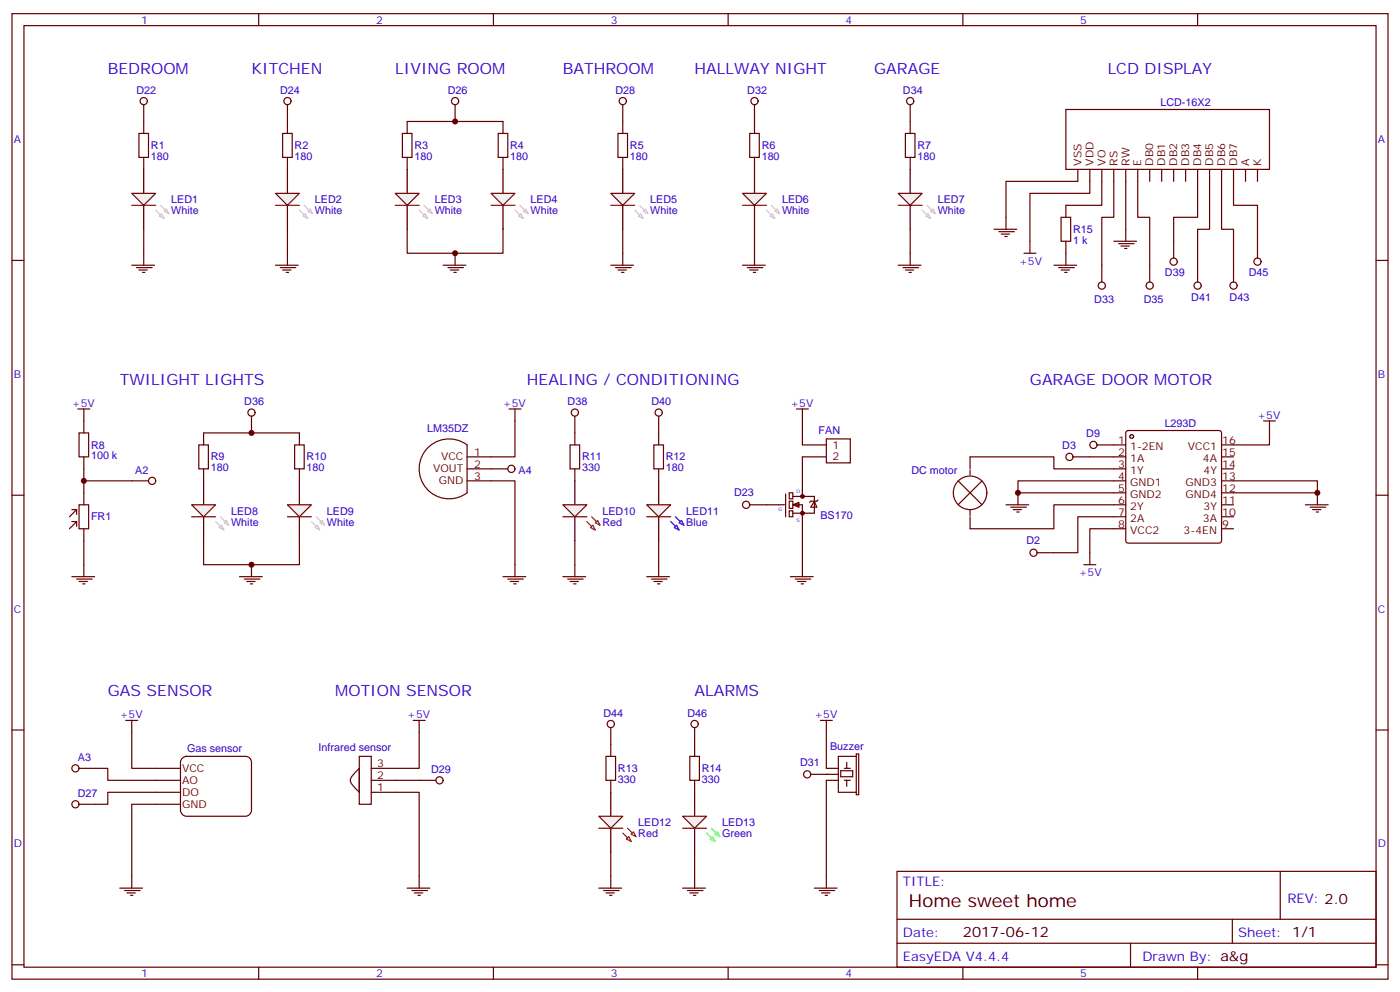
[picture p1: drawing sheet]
<svg xmlns="http://www.w3.org/2000/svg" width="412mm" height="292mm" viewBox="0 0 412 292" stroke-linecap="round" stroke-linejoin="round" font-family="sans-serif">
<g fill="none" stroke="#600" stroke-width=".35">
<path d="M3.5 4h405.4v284.4h-405.4zM7.1 7.5h398.2v277.3h-398.2zM76.2 4v3.5M145.3 4v3.5M214.5 4v3.5M283.6 4v3.5M352.8 4v3.5M40.9 39.3h2.8v7.1h-2.8zM42.3 35.8v3.5M83.3 39.3h2.8v7.1h-2.8zM84.7 35.8v3.5M118.5 39.3h2.9v7.1h-2.9z"/>
<path d="M119.9 35.8v3.5M146.8 39.3h2.8v7.1h-2.8zM148.2 35.8v3.5M182 39.3h2.9v7.1h-2.9zM183.4 35.8v3.5M220.8 39.3h2.9v7.1h-2.9zM222.2 35.8v3.5M266.7 39.3h2.8v7.1h-2.8zM268.1 35.8v3.5M42.3 46.4v3.5M84.7 46.4v3.5M119.9 46.4v3.5"/>
<path d="M148.2 46.4v3.5M183.4 46.4v3.5M222.2 46.4v3.5M268.1 46.4v3.5M3.5 76.7h3.6M38.8 78.1h6.7M40.2 78.8h4.6M40.9 79.5h2.5M42.3 67.5v10.6M81.1 78.1h6.7M82.5 78.8h4.6M83.3 79.5h2.4"/>
<path d="M84.7 67.5v10.6M119.9 67.5v7.1h28.3v-7.1M130.5 78.1h6.7M131.9 78.8h4.6M132.6 79.5h2.5M134.1 74.6v3.5M179.9 78.1h6.7M181.3 78.8h4.6M182 79.5h2.5M183.4 67.5v10.6M218.7 78.1h6.7M220.1 78.8h4.6"/>
<path d="M220.8 79.5h2.5M222.2 67.5v10.6M264.6 78.1h6.7M266 78.8h4.6M266.7 79.5h2.5M268.1 67.5v10.6M405.3 76.7h3.6M42 80.2h.7M84.3 80.2h.7M133.7 80.2h.7M183.1 80.2h.7M221.9 80.2h.7"/>
<path d="M267.8 80.2h.7M22.9 120.4h3.6M23.3 127.5h2.8v7h-2.8zM24.7 120.4v7.1M24.7 134.5v14.2M58.6 131h2.8v7.1h-2.8zM60 127.5v3.5M60 138.1v3.5M86.8 131h2.8v7.1h-2.8zM88.2 127.5v3.5M88.2 138.1v3.5M167.9 131h2.8v7.1h-2.8z"/>
<path d="M169.3 127.5v3.5M169.3 138.1v3.5M192.6 131h2.8v7.1h-2.8zM194 127.5v3.5M194 138.1v3.5M234.6 120.4h3.5M236.4 120.4v10.6M3.5 145.8h3.6M21.2 150.1h1.4v1.4M21.2 153.6h1.4v1.4M22.6 150.1l-2.1 2.1M22.6 153.6l-2.1 2.1"/>
<path d="M23.3 148.7h2.8v7h-2.8zM24.7 155.7v14.1M60 159.2v7.1h28.2v-7.1M169.3 159.2v10.6M194 159.2v10.6M236.4 155.7v14.1M405.3 145.8h3.6M21.2 169.8h6.7M22.6 170.5h4.6M23.3 171.2h2.5M24.3 171.9h.7M70.6 169.8h6.7"/>
<path d="M72 170.5h4.6M72.7 171.2h2.4M73.7 171.9h.7M74.1 166.3v3.5M148.2 169.8h6.7M149.6 170.5h4.6M150.3 171.2h2.5M151.3 171.9h.7M151.7 166.3v3.5M165.8 169.8h6.7M167.2 170.5h4.6M167.9 171.2h2.5"/>
<path d="M169 171.9h.7M190.5 169.8h6.7M191.9 170.5h4.6M192.6 171.2h2.5M193.7 171.9h.7M232.8 169.8h6.7M234.2 170.5h4.6M234.9 171.2h2.5M236 171.9h.7M3.5 215h3.6M405.3 215h3.6M264.2 256.6h141.1v28.2h-141.1z"/>
<path d="M377.1 256.6v14.1M264.2 270.7h141.1M264.2 277.8h141.1M333 277.8v7M363 270.7v7.1M3.5 284.1h3.6M76.2 284.8v3.6M145.3 284.8v3.6M214.5 284.8v3.6M283.6 284.8v3.6M352.8 284.8v3.6M405.3 284.1h3.6"/>
</g>
<path d="M243.4 129.3h7.1v7h-7.1z" fill="#fff" stroke="#600" stroke-width=".35"/>
<path d="M236.4 131h7M236.4 134.5h7" fill="none" stroke="#600" stroke-width=".35"/>
<g fill="none" stroke="#600" stroke-width=".71">
<circle cx="236.4" cy="151.1" r=".35"/>
<circle cx="236.4" cy="146.2" r=".35"/>
</g>
<g fill="#fff" stroke="#600" stroke-width=".35">
<path d="M232.5 150.4h1v1.8h-1z"/>
<path d="M232.5 145.1h1v1.8h-1z"/>
<path d="M232.5 147.6h1v2.1h-1z"/>
</g>
<g fill="none" stroke="#600" stroke-width=".35">
<path d="M42.3 30.8v5M84.7 30.8v5M134.1 30.8v5M183.4 30.8v5M222.2 30.8v5M268.1 30.8v5M314 32.2h59.9v17.7h-59.9zM317.5 49.9v3.5h-21.2v14.1M321 49.9v7h-17.6v17.7M324.6 49.9v10.6h-10.6v3.5M328.1 49.9v14.1h-3.5v19M331.6 49.9v21.1"/>
<path d="M335.1 49.9v14.1h3.6v19M338.7 49.9v3.5M342.2 49.9v3.5M345.7 49.9v3.5M349.2 49.9v3.5M352.8 49.9v14.1h-7.1v12M356.3 49.9v17.6h-3.5v15.5M359.8 49.9v17.6h3.6v15.5M363.4 49.9v10.6h7v15.5M366.9 49.9v3.5M370.4 49.9v3.5M292.8 67.5h6.7"/>
<path d="M294.2 68.2h4.6M294.9 68.9h2.5M296 69.6h.7M301.6 74.6h3.6M310.4 78.1h6.7M311.9 78.8h4.5M312.6 64h2.8v7h-2.8zM312.6 79.5h2.4M314 71v7.1M328.1 71h6.7M329.5 71.8h4.6M330.2 72.5h2.5"/>
<path d="M331.3 73.2h.7M313.6 80.2h.7M74.1 122.6v4.9M144.6 138.1h5M149.9 120.4h3.6M151.7 120.4v14.1h-7.1M169.3 122.6v4.9M194 122.6v4.9M236.4 134.5v11.7M24.7 141.6h19M144.6 141.6h7.1v24.7M220.8 148.7h10.3"/>
<path d="M231.4 145.5v6.7M233.5 146.2h6.4v4.9h-6.4M233.5 148.7l1.8-.7v1.4zM234.9 148.7h1.5v7M235.3 148.3l-1.4 .4 1.4 .3M239.9 147.6l.7 1.8h-1.8zM240.9 147.2l-.3 .4h-1.8l-.3 .4M37 212.2h3.6M38.8 212.2v14.1h14.1M121.7 212.2h3.5M123.5 212.2v14.1h-14.1M179.9 214.3v8.4"/>
<path d="M204.6 214.3v8.4M241.7 212.2h3.5M243.4 212.2v14.1M23.3 226.3h8.4v3.5h21.2M52.9 236.9h-14.1v24.6M52.9 233.3h-21.2v3.6h-8.4M53.7 223.3l1.2-.6h17.4a1.76 1.76 0 0 1 1.8 1.8v14.1a1.89 1.89 0 0 1-1.8 1.8h-17.4a1.89 1.89 0 0 1-1.7-1.8v-14.1zM105.8 222.7h3.6v14.2h-3.6zM105.8 226.3v7l-.9-.9a3.5 3.5 0 0 1-1.6-3.1l.8-1.3zM109.4 233.3h14.1v28.2M109.4 229.8h19M178.5 222.7h2.8v7.1h-2.8z"/>
<path d="M179.9 229.8v3.5M203.2 222.7h2.8v7.1h-2.8zM204.6 229.8v3.5M238.8 228h5M243.4 229.8v31.7M179.9 251v10.5M204.6 251v10.5M35.3 261.5h6.7M36.7 262.3h4.6M37.4 263h2.5M38.5 263.7h.7M119.9 261.5h6.7"/>
<path d="M121.4 262.3h4.5M122.1 263h2.4M123.1 263.7h.7M176.4 261.5h6.7M177.8 262.3h4.6M178.5 263h2.5M179.6 263.7h.7M201.1 261.5h6.7M202.5 262.3h4.6M203.2 263h2.5M204.3 263.7h.7M239.9 261.5h6.7"/>
<path d="M241.3 262.3h4.6M242 263h2.5M243.1 263.7h.7"/>
<circle cx="42.3" cy="29.8" r="1.06"/>
<circle cx="84.7" cy="29.8" r="1.06"/>
<circle cx="134.1" cy="29.8" r="1.06"/>
<circle cx="183.4" cy="29.8" r="1.06"/>
<circle cx="222.2" cy="29.8" r="1.06"/>
<circle cx="268.1" cy="29.8" r="1.06"/>
<circle cx="345.7" cy="77" r="1.06"/>
<circle cx="370.4" cy="77" r="1.06"/>
<circle cx="324.6" cy="84.1" r="1.06"/>
<circle cx="338.7" cy="84.1" r="1.06"/>
<circle cx="352.8" cy="84.1" r="1.06"/>
<circle cx="363.4" cy="84.1" r="1.06"/>
<circle cx="74.1" cy="121.5" r="1.06"/>
<circle cx="150.6" cy="138.1" r="1.06"/>
<circle cx="169.3" cy="121.5" r="1.06"/>
<circle cx="194" cy="121.5" r="1.06"/>
<circle cx="44.8" cy="141.6" r="1.06"/>
<circle cx="219.8" cy="148.7" r="1.06"/>
<circle cx="179.9" cy="213.2" r="1.06"/>
<circle cx="204.6" cy="213.2" r="1.06"/>
<circle cx="22.2" cy="236.9" r="1.06"/>
<circle cx="22.2" cy="226.3" r="1.06"/>
<circle cx="129.5" cy="229.8" r="1.06"/>
<circle cx="237.8" cy="228" r="1.06"/>
</g>
<circle cx="333.4" cy="128.6" r=".53" fill="#fff" stroke="#600" stroke-width=".35"/>
<path d="M331.8 127l.5-.2h26.8l.5 .2 .2 .5v31.7l-.2 .5-.5 .2h-26.8l-.5-.2-.2-.5v-31.7z" fill="none" stroke="#600" stroke-width=".35"/>
<circle cx="333.4" cy="128.6" r=".53" fill="#fff" stroke="#600" stroke-width=".35"/>
<g fill="none" stroke="#600" stroke-width=".35">
<path d="M126 131.9a8.8 8.8 0 0 1 11.6-.9v14.1a8.8 8.8 0 0 1-12-1.2 8.8 8.8 0 0 1 .4-12zM137.6 134.5h7M137.6 138.1h7M285.8 138.1v-3.6h24.6v3.6h21.2M285.8 138.4v1.4M316.1 134.5h15.5M323.1 131h8.5M359.8 134.5h3.6M359.8 138.1h3.6M372.2 124h3.5M373.9 124v7h-14.1M137.6 141.6h7"/>
<path d="M282.2 141.6l7.1 7.1M285.8 150.1v1.7M289.3 141.6l-7.1 7.1M296.3 148.7h6.7M297.7 149.4h4.6M298.4 150.1h2.5M299.5 150.8h.7M299.9 145.1v3.6M331.6 141.6h-31.7v3.5h31.7M331.6 148.7h-21.2v7h-24.6v-3.5M331.6 155.7h-10.6v10.6M331.6 152.2h-14.1v10.6h-12"/>
<path d="M359.8 141.6h28.3v3.5h-28.3M359.8 148.7h3.6M359.8 152.2h3.6M359.8 155.7h3.6M384.5 148.7h6.7M385.9 149.4h4.6M386.6 150.1h2.5M387.7 150.8h.7M388.1 145.1v3.6M319.3 166.3h3.5M243.4 226.3h3.5M243.4 229.8h3.5"/>
<path d="M243.4 228h3.5M247.6 227h3.6v1.7h-3.6zM248.7 226.3h1.8M248.7 229.8h1.8M249.4 224.5v1.8M249.4 229.8v1.8M252.2 222.7h-5.3v10.6h5.3M252.2 222h.7v12h-.7z"/>
<circle cx="315" cy="134.5" r="1.06"/>
<circle cx="322.1" cy="131" r="1.06"/>
<circle cx="285.7" cy="145.1" r="4.9"/>
<circle cx="304.4" cy="162.8" r="1.06"/>
</g>
<path d="M169.3 141.6v7.1M169.3 152.2v7" fill="none" stroke="#000" stroke-width=".35"/>
<path d="M165.8 148.7h7.1l-3.6 3.5z" fill="#f0f0f0" stroke="#870000" stroke-width=".35"/>
<path d="M172.9 153.6l2.4 2.5M174.3 152.2l2.4 2.5" fill="none" stroke="#f00" stroke-width=".35"/>
<g fill="#f0f0f0" stroke="#f00" stroke-width=".35">
<path d="M173.9 155.4l.7-.7 .7 1.4z"/>
<path d="M175.3 154l.7-.8 .7 1.5z"/>
</g>
<path d="M165.8 152.2h7.1" fill="none" stroke="#870000" stroke-width=".35"/>
<path d="M179.9 233.3v7.1M179.9 243.9v7.1" fill="none" stroke="#000" stroke-width=".35"/>
<path d="M176.4 240.4h7l-3.5 3.5z" fill="#f0f0f0" stroke="#870000" stroke-width=".35"/>
<path d="M183.4 245.3l2.5 2.5M184.9 243.9l2.4 2.5" fill="none" stroke="#f00" stroke-width=".35"/>
<g fill="#f0f0f0" stroke="#f00" stroke-width=".35">
<path d="M184.5 247.1l.7-.7 .7 1.4z"/>
<path d="M185.9 245.7l.7-.7 .7 1.4z"/>
</g>
<path d="M176.4 243.9h7" fill="none" stroke="#870000" stroke-width=".35"/>
<path d="M194 141.6v7.1M194 152.2v7" fill="none" stroke="#000" stroke-width=".35"/>
<path d="M190.5 148.7h7.1l-3.6 3.5z" fill="#f0f0f0" stroke="#870000" stroke-width=".35"/>
<path d="M197.6 153.6l2.4 2.5M199 152.2l2.4 2.5" fill="none" stroke="#00f" stroke-width=".35"/>
<g fill="#f0f0f0" stroke="#00f" stroke-width=".35">
<path d="M198.6 155.4l.7-.7 .7 1.4z"/>
<path d="M200 154l.7-.8 .7 1.5z"/>
</g>
<path d="M190.5 152.2h7.1" fill="none" stroke="#870000" stroke-width=".35"/>
<path d="M204.6 233.3v7.1M204.6 243.9v7.1" fill="none" stroke="#000" stroke-width=".35"/>
<path d="M201.1 240.4h7l-3.5 3.5z" fill="#f0f0f0" stroke="#870000" stroke-width=".35"/>
<path d="M208.1 245.3l2.5 2.5M209.5 243.9l2.5 2.5" fill="none" stroke="#0f0" stroke-width=".35"/>
<g fill="#f0f0f0" stroke="#0f0" stroke-width=".35">
<path d="M209.2 247.1l.7-.7 .7 1.4z"/>
<path d="M210.6 245.7l.7-.7 .7 1.4z"/>
</g>
<path d="M201.1 243.9h7" fill="none" stroke="#870000" stroke-width=".35"/>
<path d="M88.2 141.6v7.1M88.2 152.2v7" fill="none" stroke="#000" stroke-width=".35"/>
<path d="M84.7 148.7h7l-3.5 3.5z" fill="#f0f0f0" stroke="#870000" stroke-width=".35"/>
<path d="M91.7 153.6l2.5 2.5M93.1 152.2l2.5 2.5" fill="none" stroke="#ccc" stroke-width=".35"/>
<g fill="#f0f0f0" stroke="#ccc" stroke-width=".35">
<path d="M92.8 155.4l.7-.7 .7 1.4z"/>
<path d="M94.2 154l.7-.8 .7 1.5z"/>
</g>
<path d="M84.7 152.2h7" fill="none" stroke="#870000" stroke-width=".35"/>
<path d="M60 141.6v7.1M60 152.2v7" fill="none" stroke="#000" stroke-width=".35"/>
<path d="M56.4 148.7h7.1l-3.5 3.5z" fill="#f0f0f0" stroke="#870000" stroke-width=".35"/>
<path d="M63.5 153.6l2.5 2.5M64.9 152.2l2.5 2.5" fill="none" stroke="#ccc" stroke-width=".35"/>
<g fill="#f0f0f0" stroke="#ccc" stroke-width=".35">
<path d="M64.6 155.4l.7-.7 .7 1.4z"/>
<path d="M66 154l.7-.8 .7 1.5z"/>
</g>
<path d="M56.4 152.2h7.1" fill="none" stroke="#870000" stroke-width=".35"/>
<path d="M42.3 49.9v7M42.3 60.5v7" fill="none" stroke="#000" stroke-width=".35"/>
<path d="M38.8 56.9h7.1l-3.6 3.6z" fill="#f0f0f0" stroke="#870000" stroke-width=".35"/>
<path d="M45.9 61.9l2.4 2.4M47.3 60.5l2.4 2.4" fill="none" stroke="#ccc" stroke-width=".35"/>
<g fill="#f0f0f0" stroke="#ccc" stroke-width=".35">
<path d="M46.9 63.6l.7-.7 .7 1.4z"/>
<path d="M49 61.5l.7 1.4-1.4-.7z"/>
</g>
<path d="M38.8 60.5h7.1" fill="none" stroke="#870000" stroke-width=".35"/>
<path d="M84.7 49.9v7M84.7 60.5v7" fill="none" stroke="#000" stroke-width=".35"/>
<path d="M81.1 56.9h7.1l-3.5 3.6z" fill="#f0f0f0" stroke="#870000" stroke-width=".35"/>
<path d="M88.2 61.9l2.5 2.4M89.6 60.5l2.5 2.4" fill="none" stroke="#ccc" stroke-width=".35"/>
<g fill="#f0f0f0" stroke="#ccc" stroke-width=".35">
<path d="M89.3 63.6l.7-.7 .7 1.4z"/>
<path d="M90.7 62.2l.7-.7 .7 1.4z"/>
</g>
<path d="M81.1 60.5h7.1" fill="none" stroke="#870000" stroke-width=".35"/>
<path d="M119.9 49.9v7M119.9 60.5v7" fill="none" stroke="#000" stroke-width=".35"/>
<path d="M116.4 56.9h7.1l-3.6 3.6z" fill="#f0f0f0" stroke="#870000" stroke-width=".35"/>
<path d="M123.5 61.9l2.4 2.4M124.9 60.5l2.5 2.4" fill="none" stroke="#ccc" stroke-width=".35"/>
<g fill="#f0f0f0" stroke="#ccc" stroke-width=".35">
<path d="M124.5 63.6l.7-.7 .7 1.4z"/>
<path d="M125.9 62.2l.7-.7 .8 1.4z"/>
</g>
<path d="M116.4 60.5h7.1" fill="none" stroke="#870000" stroke-width=".35"/>
<path d="M148.2 49.9v7M148.2 60.5v7" fill="none" stroke="#000" stroke-width=".35"/>
<path d="M144.6 56.9h7.1l-3.5 3.6z" fill="#f0f0f0" stroke="#870000" stroke-width=".35"/>
<path d="M151.7 61.9l2.5 2.4M153.1 60.5l2.5 2.4" fill="none" stroke="#ccc" stroke-width=".35"/>
<g fill="#f0f0f0" stroke="#ccc" stroke-width=".35">
<path d="M152.8 63.6l.7-.7 .7 1.4z"/>
<path d="M154.2 62.2l.7-.7 .7 1.4z"/>
</g>
<path d="M144.6 60.5h7.1" fill="none" stroke="#870000" stroke-width=".35"/>
<path d="M183.4 49.9v7M183.4 60.5v7" fill="none" stroke="#000" stroke-width=".35"/>
<path d="M179.9 56.9h7.1l-3.6 3.6z" fill="#f0f0f0" stroke="#870000" stroke-width=".35"/>
<path d="M187 61.9l2.4 2.4M188.4 60.5l2.5 2.4" fill="none" stroke="#ccc" stroke-width=".35"/>
<g fill="#f0f0f0" stroke="#ccc" stroke-width=".35">
<path d="M188 63.6l.7-.7 .7 1.4z"/>
<path d="M190.1 61.5l.8 1.4-1.5-.7z"/>
</g>
<path d="M179.9 60.5h7.1" fill="none" stroke="#870000" stroke-width=".35"/>
<path d="M222.2 49.9v7M222.2 60.5v7" fill="none" stroke="#000" stroke-width=".35"/>
<path d="M218.7 56.9h7.1l-3.6 3.6z" fill="#f0f0f0" stroke="#870000" stroke-width=".35"/>
<path d="M225.8 61.9l2.4 2.4M227.2 60.5l2.5 2.4" fill="none" stroke="#ccc" stroke-width=".35"/>
<g fill="#f0f0f0" stroke="#ccc" stroke-width=".35">
<path d="M226.8 63.6l.7-.7 .7 1.4z"/>
<path d="M228.2 62.2l.8-.7 .7 1.4z"/>
</g>
<path d="M218.7 60.5h7.1" fill="none" stroke="#870000" stroke-width=".35"/>
<path d="M268.1 49.9v7M268.1 60.5v7" fill="none" stroke="#000" stroke-width=".35"/>
<path d="M264.6 56.9h7l-3.5 3.6z" fill="#f0f0f0" stroke="#870000" stroke-width=".35"/>
<path d="M271.6 61.9l2.5 2.4M273 60.5l2.5 2.4" fill="none" stroke="#ccc" stroke-width=".35"/>
<g fill="#f0f0f0" stroke="#ccc" stroke-width=".35">
<path d="M272.7 63.6l.7-.7 .7 1.4z"/>
<path d="M274.1 62.2l.7-.7 .7 1.4z"/>
</g>
<path d="M264.6 60.5h7" fill="none" stroke="#870000" stroke-width=".35"/>
<path d="M119.9 35.8h28.3M60 127.5h28.2" fill="none" stroke="#600" stroke-width=".35"/>
<g fill="#600">
<circle cx="74.1" cy="127.5" r=".88"/>
<circle cx="134.1" cy="74.6" r=".88"/>
<circle cx="74.1" cy="166.3" r=".88"/>
<circle cx="24.7" cy="141.6" r=".88"/>
<circle cx="299.9" cy="145.1" r=".88"/>
<circle cx="388.1" cy="145.1" r=".88"/>
<circle cx="134.1" cy="35.8" r=".88"/>
</g>
<text font-size="5.3" x="267.8" y="267.2">Home sweet home</text>
<g font-size="4.6" fill="#30c">
<text x="31.7" y="21.7">BEDROOM</text>
<text x="74.1" y="21.7">KITCHEN</text>
<text x="116.4" y="21.7">LIVING ROOM</text>
<text x="165.8" y="21.7">BATHROOM</text>
<text x="204.6" y="21.7">HALLWAY NIGHT</text>
<text x="257.5" y="21.7">GARAGE</text>
<text x="326.3" y="21.7">LCD DISPLAY</text>
<text x="35.3" y="113.4">TWILIGHT LIGHTS</text>
<text x="155.2" y="113.4">HEALING / CONDITIONING</text>
<text x="303.4" y="113.4">GARAGE DOOR MOTOR</text>
<text x="31.7" y="205.1">GAS SENSOR</text>
<text x="98.8" y="205.1">MOTION SENSOR</text>
<text x="204.6" y="205.1">ALARMS</text>
</g>
<text font-size="4.2" x="283.6" y="276">2017-06-12</text>
<g font-size="3.9" fill="#30c">
<text x="266" y="260.8">TITLE:</text>
<text x="379.2" y="265.8">REV: 2.0</text>
<text x="266" y="276">Date:</text>
<text x="364.8" y="276">Sheet: 1/1</text>
<text x="266" y="283.1">EasyEDA V4.4.4</text>
<text x="336.5" y="283.1">Drawn By: a&amp;g</text>
</g>
<g font-size="3.2" fill="#30c">
<text x="41.6" y="7">1</text>
<text x="110.8" y="7">2</text>
<text x="179.9" y="7">3</text>
<text x="249.1" y="7">4</text>
<text x="318.2" y="7">5</text>
<text x="40.2" y="27.7">D22</text>
<text x="82.5" y="27.7">D24</text>
<text x="131.9" y="27.7">D26</text>
<text x="181.3" y="27.7">D28</text>
<text x="220.1" y="27.7">D32</text>
<text x="266" y="27.7">D34</text>
<text x="341.8" y="31.2">LCD-16X2</text>
<text x="4.1" y="42.1">A</text>
<text x="44.4" y="47.1">180</text>
<text x="44.4" y="43.9">R1</text>
<text x="86.8" y="47.1">180</text>
<text x="86.8" y="43.9">R2</text>
<text x="122.1" y="47.1">180</text>
<text x="122.1" y="43.9">R3</text>
<text x="150.3" y="47.1">180</text>
<text x="150.3" y="43.9">R4</text>
<text x="185.6" y="47.1">180</text>
<text x="185.6" y="43.9">R5</text>
<text x="224.4" y="47.1">180</text>
<text x="224.4" y="43.9">R6</text>
<text x="270.2" y="47.1">180</text>
<text x="270.2" y="43.9">R7</text>
<text x="405.9" y="42.1">A</text>
<text x="50.4" y="59.8">LED1</text>
<text x="92.8" y="59.8">LED2</text>
<text x="128.1" y="59.8">LED3</text>
<text x="156.3" y="59.8">LED4</text>
<text x="191.6" y="59.8">LED5</text>
<text x="230.4" y="59.8">LED6</text>
<text x="276.2" y="59.8">LED7</text>
<text x="50.4" y="63.1">White</text>
<text x="92.8" y="63.1">White</text>
<text x="128.1" y="63.1">White</text>
<text x="156.3" y="63.1">White</text>
<text x="191.6" y="63.1">White</text>
<text x="230.4" y="63.1">White</text>
<text x="276.2" y="63.1">White</text>
<text x="316.1" y="71.9">1 k</text>
<text x="316.1" y="68.7">R15</text>
<text x="300.2" y="78">+5V</text>
<text x="343.2" y="81.4">D39</text>
<text x="367.9" y="81.4">D45</text>
<text x="322.3" y="89.1">D33</text>
<text x="336.9" y="89.1">D35</text>
<text x="350.9" y="88.8">D41</text>
<text x="362.2" y="88.8">D43</text>
<text x="4.1" y="111.3">B</text>
<text x="405.9" y="111.3">B</text>
<text x="21.2" y="119.7">+5V</text>
<text x="71.9" y="119.4">D36</text>
<text x="148.2" y="119.7">+5V</text>
<text x="167.2" y="119.4">D38</text>
<text x="191.9" y="119.4">D40</text>
<text x="232.8" y="119.7">+5V</text>
<text x="343.1" y="125.7">L293D</text>
<text x="370.4" y="123.3">+5V</text>
<text x="125.8" y="127.3">LM35DZ</text>
<text x="241.1" y="127.8">FAN</text>
<text x="320" y="128.6">D9</text>
<text x="26.8" y="135.3">100 k</text>
<text x="26.8" y="132.1">R8</text>
<text x="62.1" y="135.6">R9</text>
<text x="90.3" y="135.6">R10</text>
<text x="171.4" y="135.6">R11</text>
<text x="196.1" y="135.6">R12</text>
<text x="312.9" y="132.1">D3</text>
<text x="39.9" y="139.5">A2</text>
<text x="62.1" y="138.8">180</text>
<text x="90.3" y="138.8">180</text>
<text x="152.8" y="139.5">A4</text>
<text x="171.4" y="138.8">330</text>
<text x="196.1" y="138.8">180</text>
<text x="268.5" y="139.6">DC motor</text>
<text x="216.3" y="146.2">D23</text>
<text x="26.8" y="153.2">FR1</text>
<text x="68.1" y="154.8">White</text>
<text x="68.1" y="151.6">LED8</text>
<text x="96.3" y="154.8">White</text>
<text x="96.3" y="151.6">LED9</text>
<text x="177.4" y="154.8">Red</text>
<text x="177.4" y="151.6">LED10</text>
<text x="202.1" y="154.8">Blue</text>
<text x="202.1" y="151.6">LED11</text>
<text x="241.7" y="152.9">BS170</text>
<text x="302.3" y="160.3">D2</text>
<text x="317.8" y="169.7">+5V</text>
<text x="4.1" y="180.4">C</text>
<text x="405.9" y="180.4">C</text>
<text x="35.3" y="211.5">+5V</text>
<text x="119.9" y="211.5">+5V</text>
<text x="177.8" y="211.1">D44</text>
<text x="202.5" y="211.1">D46</text>
<text x="239.9" y="211.5">+5V</text>
<text x="55.1" y="221.3">Gas sensor</text>
<text x="93.8" y="221.2">Infrared sensor</text>
<text x="244.5" y="221">Buzzer</text>
<text x="22.9" y="224.2">A3</text>
<text x="127" y="227.7">D29</text>
<text x="182" y="227.3">R13</text>
<text x="206.7" y="227.3">R14</text>
<text x="235.7" y="225.6">D31</text>
<text x="182" y="230.5">330</text>
<text x="206.7" y="230.5">330</text>
<text x="22.9" y="234.7">D27</text>
<text x="188" y="243.3">LED12</text>
<text x="212.7" y="243.3">LED13</text>
<text x="4.1" y="249.6">D</text>
<text x="188" y="246.5">Red</text>
<text x="212.7" y="246.5">Green</text>
<text x="405.9" y="249.6">D</text>
<text x="41.6" y="287.8">1</text>
<text x="110.8" y="287.8">2</text>
<text x="179.9" y="287.8">3</text>
<text x="249.1" y="287.8">4</text>
<text x="318.2" y="287.8">5</text>
</g>
<g font-size="3.2" fill="#600">
<text x="318.6" y="48.8" transform="rotate(-90 318.6 48.8)">VSS</text>
<text x="322.1" y="48.8" transform="rotate(-90 322.1 48.8)">VDD</text>
<text x="325.6" y="48.8" transform="rotate(-90 325.6 48.8)">VO</text>
<text x="329.1" y="48.8" transform="rotate(-90 329.1 48.8)">RS</text>
<text x="332.7" y="48.8" transform="rotate(-90 332.7 48.8)">RW</text>
<text x="336.2" y="48.8" transform="rotate(-90 336.2 48.8)">E</text>
<text x="339.7" y="48.8" transform="rotate(-90 339.7 48.8)">DB0</text>
<text x="343.3" y="48.8" transform="rotate(-90 343.3 48.8)">DB1</text>
<text x="346.8" y="48.8" transform="rotate(-90 346.8 48.8)">DB2</text>
<text x="350.3" y="48.8" transform="rotate(-90 350.3 48.8)">DB3</text>
<text x="353.8" y="48.8" transform="rotate(-90 353.8 48.8)">DB4</text>
<text x="357.4" y="48.8" transform="rotate(-90 357.4 48.8)">DB5</text>
<text x="360.9" y="48.8" transform="rotate(-90 360.9 48.8)">DB6</text>
<text x="364.4" y="48.8" transform="rotate(-90 364.4 48.8)">DB7</text>
<text x="367.9" y="48.8" transform="rotate(-90 367.9 48.8)">A</text>
<text x="371.5" y="48.8" transform="rotate(-90 371.5 48.8)">K</text>
<text x="329.4" y="130.7">1</text>
<text x="360" y="130.7">16</text>
<text x="129.9" y="135.6">VCC</text>
<text x="139.7" y="137.7">2</text>
<text x="139.7" y="134.2">1</text>
<text x="245.2" y="132.1">1</text>
<text x="245.2" y="135.6">2</text>
<text x="329.4" y="134.2">2</text>
<text x="329.4" y="137.7">3</text>
<text x="332.9" y="132.4">1-2EN</text>
<text x="332.9" y="136">1A</text>
<text x="349.9" y="132.4">VCC1</text>
<text x="354.3" y="136">4A</text>
<text x="360" y="137.7">14</text>
<text x="360" y="134.2">15</text>
<text x="127.6" y="139.1">VOUT</text>
<text x="129.2" y="142.7">GND</text>
<text x="139.7" y="141.3">3</text>
<text x="329.4" y="141.3">4</text>
<text x="332.9" y="139.5">1Y</text>
<text x="332.9" y="143">GND1</text>
<text x="349.2" y="143">GND3</text>
<text x="354.6" y="139.5">4Y</text>
<text x="360" y="141.3">13</text>
<text x="329.4" y="144.8">5</text>
<text x="329.4" y="148.3">6</text>
<text x="332.9" y="146.5">GND2</text>
<text x="349.2" y="146.5">GND4</text>
<text x="360" y="148.3">11</text>
<text x="360" y="144.8">12</text>
<text x="329.4" y="151.8">7</text>
<text x="329.4" y="155.4">8</text>
<text x="332.9" y="150.1">2Y</text>
<text x="332.9" y="153.6">2A</text>
<text x="354.3" y="153.6">3A</text>
<text x="354.6" y="150.1">3Y</text>
<text x="360" y="155.4">9</text>
<text x="360" y="151.8">10</text>
<text x="332.9" y="157.1">VCC2</text>
<text x="348.7" y="157.1">3-4EN</text>
<text x="53.6" y="227.3">VCC</text>
<text x="111.1" y="225.9">3</text>
<text x="53.6" y="230.9">AO</text>
<text x="111.1" y="233">1</text>
<text x="111.1" y="229.4">2</text>
<text x="53.6" y="234.4">DO</text>
<text x="53.6" y="237.9">GND</text>
</g>
<g font-size="1.4" fill="#30c">
<text x="234.6" y="145.1">D</text>
<text x="229.3" y="150.4">G</text>
<text x="234.6" y="153.6">S</text>
</g>
</svg>
